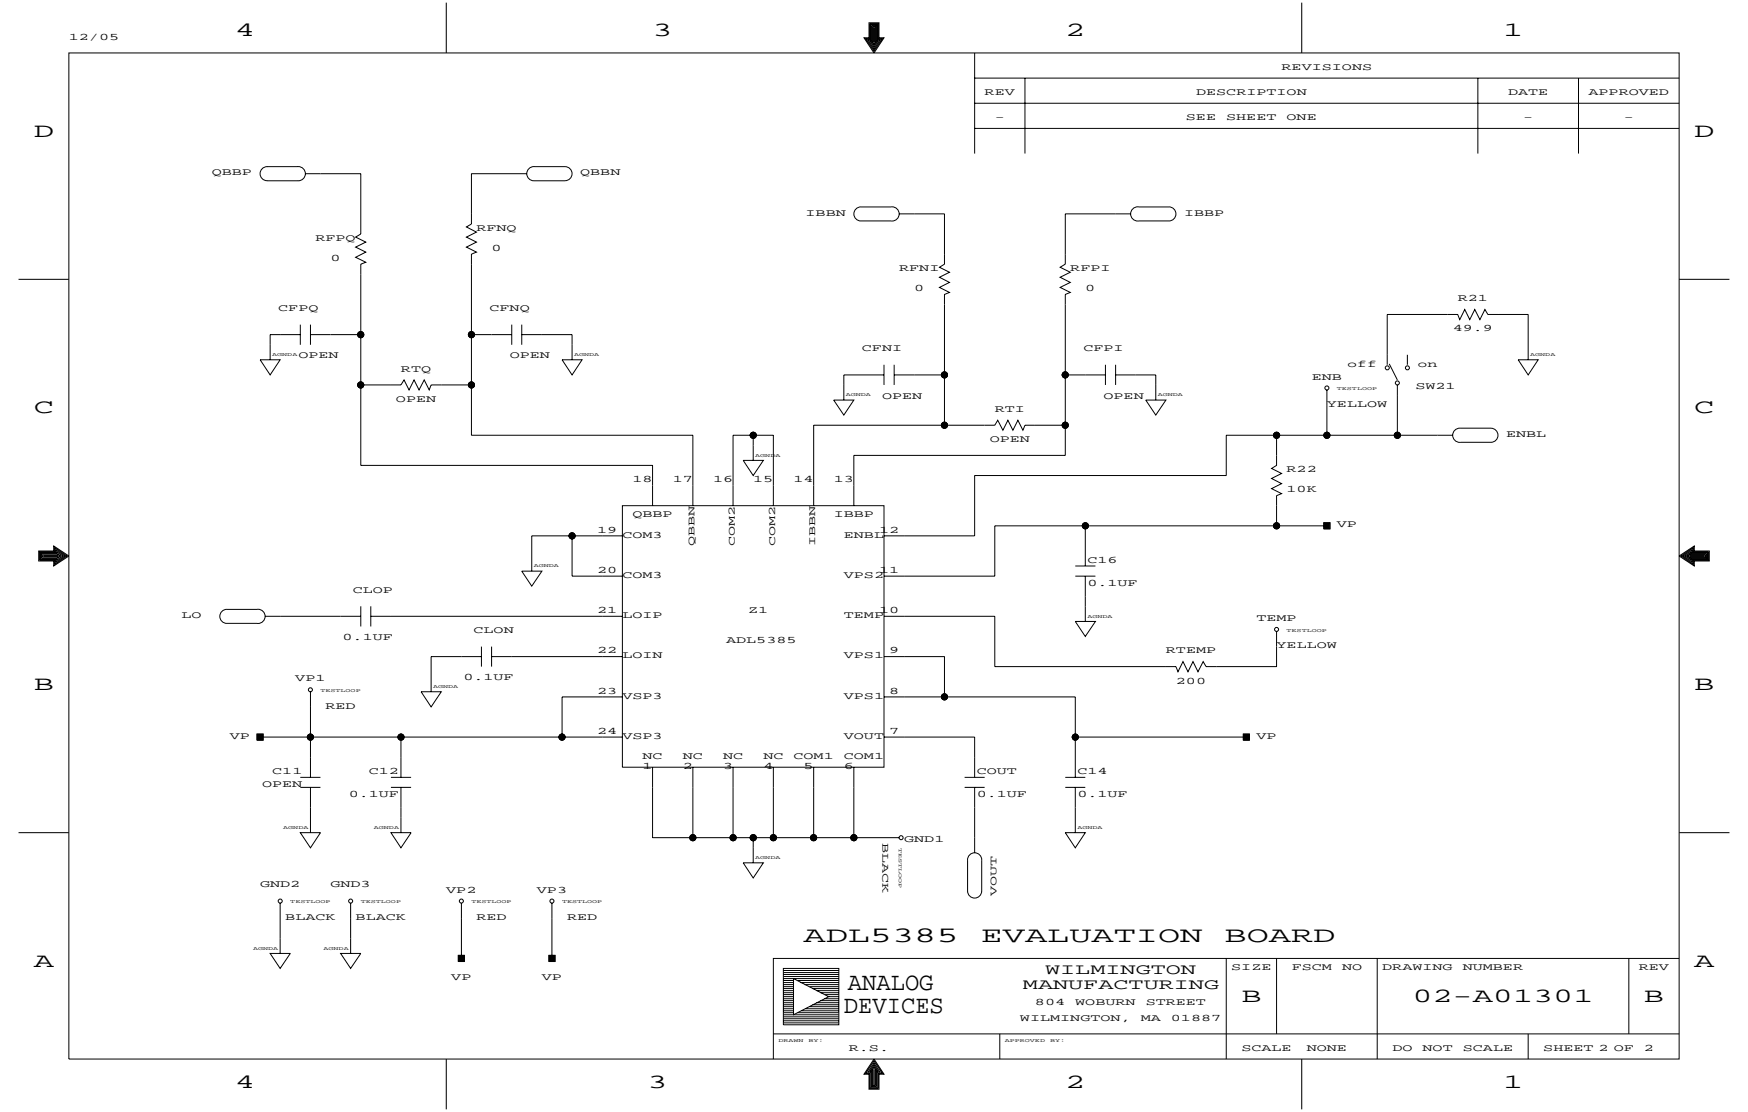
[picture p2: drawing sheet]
<svg xmlns="http://www.w3.org/2000/svg" width="419mm" height="267mm" viewBox="0 0 419 267" stroke-linecap="round" stroke-linejoin="round" font-family="sans-serif">
<g fill="none" stroke="#000" stroke-width=".24">
<path d="M16.5 12.7h386.1v241.3h-386.1zM107 .6v12.1M208.4 5.5h2.3v3.6h1.2l-2.4 3.6-2.3-3.6h1.2zM208.6 5.7h1.9v3.6h1l-2 2.9-1.9-2.9h1zM208.8 5.9h1.5v3.7h.7l-1.5 2.1-1.4-2.1h.7zM209.1 6.2h.9v3.6h.5l-1 1.5-.9-1.5h.5zM209.3 6.4h.5v3.7h.2l-.5 .7-.4-.7h.2zM209.5 6.7v3.8M233.7 12.7v24.1M233.7 18.7h168.9M245.7 18.7v18.1M312.1 .6v12.1"/>
<path d="M354.3 18.7v18.1M378.5 18.7v18.1M64 40h7.3a1.7 1.7 0 0 1 1.9 1.7 1.7 1.7 0 0 1-1.9 1.6l-7.3 .1M64 40a1.69 1.69 0 0 0-1.6 1.7 1.69 1.69 0 0 0 1.6 1.6M233.7 30.8h168.9M233.7 24.8h168.9M73.2 41.7h13.3v14.4l-1.2 .8 2.4 1.2-2.4 1.2 2.4 1.2-2.4 1.2 2.4 1.2-1.2 .5v48.2h70v9.7M126.3 41.7h-13.3v12l-1.2 .7 2.4 1.3-2.4 1.2 2.4 1.2-2.4 1.2 2.4 1.2-1.2 .5v43.4h53.1v16.9M126.8 40.5l1.2-.5h7.5a1.69 1.69 0 0 1 1.7 1.7 1.69 1.69 0 0 1-1.7 1.7l-7.3-.1a1.7 1.7 0 0 1-1.7-.9 1.7 1.7 0 0 1 .3-1.9zM205.2 50.1l.8-.4 .4-.1h7.3a1.7 1.7 0 0 1 1.9 1.7 1.7 1.7 0 0 1-1.9 1.7h-7.3a1.69 1.69 0 0 1-1.5-1 1.69 1.69 0 0 1 .3-1.9zM215.6 51.3h10.8v12.1l-1.2 .7 2.4 1.2-2.4 1.2 2.4 1.2-2.4 1.2 2.4 1.2-1.2 .5v31.4M271.1 51.3h-15.7v12.1l-1.2 .7 2.4 1.2-2.4 1.2 2.4 1.2-2.4 1.2 2.4 1.2-1.2 .5v38.6h-50.7v12.1"/>
<path d="M280.2 49.6h-7.2a1.7 1.7 0 0 0-1.9 1.7 1.7 1.7 0 0 0 1.9 1.7h7.2M280.3 49.6a1.69 1.69 0 0 1 1.6 1.7 1.69 1.69 0 0 1-1.6 1.7M4.4 67h12.1M72 77.9v4.8M74.4 77.9v4.8M122.7 77.9v4.8M125.1 77.9v4.8M402.6 67h12.1M62.4 86.3h4.8l-2.4 3.6zM72 80.3h-7.2v6M74.4 80.3h12.1M86.5 92.3h9.6l.8-1.2 1.2 2.4 1.2-2.4 1.2 2.4 1.2-2.4 1.2 2.4 .5-1.2h9.6"/>
<path d="M113 80.3h9.7M125.1 80.3h12.1v6M134.8 86.3h4.8l-2.4 3.6zM199.9 96h4.8l-2.4 3.6zM211.9 89.9h-9.6v6.1M211.9 87.5v4.8M214.4 89.9h12M214.4 87.5v4.8M255.4 89.9h9.6M265 87.5v4.8M267.5 89.9h9.6v6.1M267.5 87.5v4.8"/>
<path d="M274.7 96h4.8l-2.4 3.6zM318.1 93.5v10.9M333.1 87.3l1.9 3.8M335 92.3v12.1M337.4 85.1v2.4M364 86.3h4.8l-2.4 3.6zM366.4 86.3v-10.9h-9.7l-.7-1.2-1.2 2.5-1.2-2.5-1.2 2.5-1.2-2.5-1.2 2.5-.5-1.3h-16.9v12.1M178.2 110.4h4.8l-2.4 3.7zM180.6 104.4v6M255.4 102h-9.7l-.4 1.2-1.2-2.4-1.2 2.4-1.2-2.4-1.2 2.4-1.3-2.4-.7 1.2h-43.4v19.3M306.1 104.4v7.2l-1.2 .8 2.4 1.2-2.4 1.2 2.4 1.2-2.4 1.2 2.4 1.2-1.2 .5v7.2M348.3 104.4h-54.3v9.7h-60.3v14.4h-21.8"/>
<path d="M348.8 103.2l1.2-.5h7.5a1.69 1.69 0 0 1 1.7 1.7 1.69 1.69 0 0 1-1.7 1.7h-7.3a1.7 1.7 0 0 1-1.7-1 1.7 1.7 0 0 1 .3-1.9zM9.3 132.2h3.6v-1.2l3.6 2.3-3.6 2.4v-1.2h-3.6zM9.5 132.4h3.6v-1l2.9 1.9-2.9 2v-1h-3.6zM9.7 132.6h3.7v-.7l2.2 1.4-2.2 1.5v-.7h-3.7zM10 132.9h3.6v-.5l1.5 .9-1.5 1v-.5h-3.6zM10.2 133.1h3.7v-.2l.7 .4-.7 .5v-.2h-3.7zM10.5 133.3h3.8M125.1 137h4.8l-2.4 3.6zM137.2 128.5v9.7h12M149.2 121.3h62.7v62.7h-62.7zM149.2 128.5h-21.7v8.5M175.8 121.3v-16.9h9.6v16.9"/>
<path d="M257.8 138.2h4.8M257.8 135.7h4.8M260.2 126.1v9.6M260.2 138.2v10.8M317.4 125.4h1.5v1.4h-1.5zM318.1 126.1h-79.6v12.1h-26.6M402.6 133.3l3.6-2.3v1.2h3.6v2.3h-3.6v1.2zM403.1 133.3l2.9-1.9v1h3.6v1.9h-3.6v1zM403.5 133.3l2.2-1.4v.7h3.7v1.5h-3.7v.7zM404 133.3l1.5-.9v.5h3.6v.9h-3.6v.5zM404.5 133.3l.7-.4v.2h3.7v.5h-3.7v.2zM404.8 133.3h3.8"/>
<path d="M54.4 146.1a1.69 1.69 0 0 0-1.7 1.7 1.69 1.69 0 0 0 1.7 1.7M54.4 146.2l7.2-.1a1.7 1.7 0 0 1 2 1.7 1.7 1.7 0 0 1-2 1.7h-7.2M63.6 147.8h22.9M86.5 145.4v4.8M88.9 147.8h60.3M88.9 145.4v4.8M115.4 157.5h-12v8.4M115.4 155.1v4.8M117.9 157.5h31.3M117.9 155.1v4.8M211.9 147.8h26.6v12.1h43.4l.5 1.2 1.2-2.4 1.2 2.4 1.2-2.4 1.2 2.4 1.3-2.4 .7 1.2h16.9v-8.5M211.9 157.5h14.5v9.6"/>
<path d="M257.8 149h4.8l-2.4 3.6zM61.6 176.1h1.5v1.4h-1.5zM62.4 176.8h86.8M74.4 165.9v20.5M96.1 176.8v9.6M101 165.9h4.8l-2.4 3.6zM149.2 167.1h-14.4v9.7M211.9 176.8h21.8v9.6M211.9 167.1h45.9v19.3M257.8 176.8h41M298.1 176.1h1.4v1.4h-1.4zM4.4 199.7h12.1"/>
<path d="M72 199.7h4.8l-2.4 3.6zM72 186.4h4.8M72 188.8h4.8M74.4 188.8v10.9M93.7 199.7h4.9l-2.5 3.6zM93.7 186.4h4.9M93.7 188.8h4.9M96.1 188.8v10.9M156.5 184v16.9h59.1M166.1 184v16.9M175.8 184v16.9M185.4 184v16.9"/>
<path d="M195.1 184v16.9M204.7 184v16.9M231.3 186.4h4.8M231.3 188.8h4.8M233.7 188.8v15.7M255.4 199.7h4.8l-2.4 3.6zM255.4 186.4h4.8M255.4 188.8h4.8M257.8 188.8v10.9M402.6 199.7h12.1M67.2 216.6v12.1M84.1 216.6v12.1"/>
<path d="M110.6 216.6v13.3M132.3 216.6v13.3M178.2 206.9h4.8l-2.4 3.7zM180.6 200.9v6M232.5 205a1.7 1.7 0 0 1 1.9-.3 1.7 1.7 0 0 1 1 1.8v7.2a1.69 1.69 0 0 1-1.7 1.7 1.69 1.69 0 0 1-1.7-1.7v-7.5zM64.8 228.7h4.8l-2.4 3.6zM81.7 228.7h4.8l-2.4 3.6zM109.9 229.1h1.4v1.5h-1.4zM131.6 229.1h1.5v1.5h-1.5zM187.8 232.3h13.3v13.5h-13.3zM187.8 239.5h2.5M187.8 239h2.5"/>
<path d="M187.8 238.5h2.5M187.8 238.1h2.5M187.8 237.6h2.5M187.8 237.1h2.5M187.8 236.6h2.5M187.8 236.1h2.5M187.8 235.7h2.5M187.8 235.2h2.5M187.8 240h2.5M187.8 234.7h13.3M187.8 233.7h13.3M187.8 232.8h13.3"/>
<path d="M187.8 233.3h13.3M187.8 234.2h13.3M190.3 234.7l8.4 4.3-8.4 4.4zM191.2 235.2h9.9M191.9 235.7h9.2M192.9 236.1h8.2M194.1 236.6h7M194.8 237.1h6.3M195.8 237.6h5.3M196.7 238.1h4.4M196.7 240h4.4M197.7 239.5h3.4"/>
<path d="M197.7 238.5h3.4M198.7 239h2.4M294 229.9v24.1M306.1 229.9v18.1M330.2 229.9v24.1M390.5 229.9v18.1M402.6 229.9h-217.2v24.1M107 254v12.1M185.4 248h217.2M187.8 240.5h2.5M187.8 241h2.5M187.8 241.4h2.5"/>
<path d="M187.8 241.9h2.5M187.8 242.4h2.5M187.8 244.8h13.3M187.8 242.9h2.5M187.8 243.9h13.3M187.8 243.4h13.3M187.8 244.3h13.3M187.8 245.3h13.3M191.2 242.9h9.9M192.2 242.4h8.9M193.1 241.9h8M194.1 241.4h7"/>
<path d="M194.8 241h6.3M195.8 240.5h5.3M209.5 255.9l.5 .7h-.2v3.7h-.5v-3.7h-.2zM209.5 255.4l1 1.5h-.5v3.6h-.9v-3.6h-.5zM209.5 255l1.5 2.1h-.7v3.7h-1.5v-3.7h-.7zM209.5 254.5l2 2.9h-1v3.6h-1.9v-3.6h-1zM209.5 254l2.4 3.6h-1.2v3.6h-2.3v-3.6h-1.2zM209.5 256.2v3.8M239.7 248v6M312.1 254v12.1M366.4 248v6"/>
<circle cx="86.5" cy="80.3" r=".72"/>
<circle cx="86.5" cy="92.3" r=".72"/>
<circle cx="113" cy="80.3" r=".72"/>
<circle cx="113" cy="92.3" r=".72"/>
<circle cx="226.4" cy="89.9" r=".72"/>
<circle cx="255.4" cy="89.9" r=".72"/>
<circle cx="318.1" cy="93" r=".48"/>
<circle cx="332.6" cy="88.2" r=".48"/>
<circle cx="335" cy="91.8" r=".48"/>
<circle cx="337.4" cy="88.2" r=".48"/>
<circle cx="180.6" cy="104.4" r=".72"/>
<circle cx="226.4" cy="102" r=".72"/>
<circle cx="255.4" cy="102" r=".72"/>
<circle cx="306.1" cy="104.4" r=".72"/>
<circle cx="318.1" cy="104.4" r=".72"/>
<circle cx="335" cy="104.4" r=".72"/>
<circle cx="137.2" cy="128.5" r=".72"/>
<circle cx="260.2" cy="126.1" r=".72"/>
<circle cx="306.1" cy="126.1" r=".72"/>
<circle cx="306.1" cy="151" r=".48"/>
<circle cx="74.4" cy="165.4" r=".48"/>
<circle cx="74.4" cy="176.8" r=".72"/>
<circle cx="96.1" cy="176.8" r=".72"/>
<circle cx="134.7" cy="176.8" r=".72"/>
<circle cx="226.4" cy="167.1" r=".72"/>
<circle cx="257.8" cy="176.8" r=".72"/>
<circle cx="67.2" cy="216.1" r=".48"/>
<circle cx="84.1" cy="216.1" r=".48"/>
<circle cx="110.6" cy="216.1" r=".48"/>
<circle cx="132.3" cy="216.1" r=".48"/>
<circle cx="166.1" cy="200.9" r=".72"/>
<circle cx="175.8" cy="200.9" r=".72"/>
<circle cx="180.6" cy="200.9" r=".72"/>
<circle cx="185.4" cy="200.9" r=".72"/>
<circle cx="195.1" cy="200.9" r=".72"/>
<circle cx="204.7" cy="200.9" r=".72"/>
<circle cx="216" cy="200.9" r=".48"/>
</g>
<g fill="#000" stroke="#000" stroke-width=".24">
<path d="M317.4 125.4h1.5v1.4h-1.5zM61.6 176.1h1.5v1.4h-1.5zM298.1 176.1h1.5v1.4h-1.5zM109.9 229.1h1.4v1.5h-1.4zM131.6 229.1h1.5v1.5h-1.5z"/>
<circle cx="86.5" cy="80.3" r=".72"/>
<circle cx="86.5" cy="92.3" r=".72"/>
<circle cx="113" cy="80.3" r=".72"/>
<circle cx="113" cy="92.3" r=".72"/>
<circle cx="226.4" cy="89.9" r=".72"/>
<circle cx="255.4" cy="89.9" r=".72"/>
<circle cx="180.6" cy="104.4" r=".72"/>
<circle cx="226.4" cy="102" r=".72"/>
<circle cx="255.4" cy="102" r=".72"/>
<circle cx="306.1" cy="104.4" r=".72"/>
<circle cx="318.1" cy="104.4" r=".72"/>
<circle cx="335" cy="104.4" r=".72"/>
<circle cx="137.2" cy="128.5" r=".72"/>
<circle cx="260.2" cy="126.1" r=".72"/>
<circle cx="306.1" cy="126.1" r=".72"/>
<circle cx="74.4" cy="176.8" r=".72"/>
<circle cx="96.1" cy="176.8" r=".72"/>
<circle cx="134.7" cy="176.8" r=".72"/>
<circle cx="226.4" cy="167.1" r=".72"/>
<circle cx="257.8" cy="176.8" r=".72"/>
<circle cx="166.1" cy="200.9" r=".72"/>
<circle cx="175.8" cy="200.9" r=".72"/>
<circle cx="180.6" cy="200.9" r=".72"/>
<circle cx="185.4" cy="200.9" r=".72"/>
<circle cx="195.1" cy="200.9" r=".72"/>
<circle cx="204.7" cy="200.9" r=".72"/>
</g>
<g font-size="6">
<text x="203.3" y="237.5">ANALOG</text>
<text x="202.3" y="243.1">DEVICES</text>
</g>
<g font-size="5.3">
<text x="192.7" y="226">ADL5385</text>
<text x="235.2" y="226">EVALUATION</text>
<text x="293.6" y="226">BOARD</text>
</g>
<g font-size="4.8">
<text x="56.3" y="8.7">4</text>
<text x="156.5" y="8.7">3</text>
<text x="255.4" y="8.7">2</text>
<text x="360.4" y="8.7">1</text>
<text x="8.1" y="32.8">D</text>
<text x="406.2" y="32.8">D</text>
<text x="8.1" y="99.2">C</text>
<text x="406.2" y="99.2">C</text>
<text x="8.1" y="165.5">B</text>
<text x="406.2" y="165.5">B</text>
<text x="8.1" y="231.9">A</text>
<text x="406.2" y="231.9">A</text>
<text x="297.6" y="240.3">B</text>
<text x="338.6" y="240.3">02-A01301</text>
<text x="394.2" y="240.3">B</text>
<text x="56.3" y="260.8">4</text>
<text x="155.3" y="260.8">3</text>
<text x="255.4" y="260.8">2</text>
<text x="360.4" y="260.8">1</text>
</g>
<g font-size="3.6">
<text x="250.6" y="233.5">WILMINGTON</text>
<text x="245.3" y="237.1">MANUFACTURING</text>
</g>
<g font-size="2.4">
<text x="16.5" y="9.5">12/05</text>
<text x="307.3" y="16.7">REVISIONS</text>
<text x="236.1" y="22.8">REV</text>
<text x="286.8" y="22.8">DESCRIPTION</text>
<text x="361.6" y="22.8">DATE</text>
<text x="380.9" y="22.8">APPROVED</text>
<text x="238.5" y="28.8">-</text>
<text x="284.3" y="28.8">SEE</text>
<text x="294" y="28.8">SHEET</text>
<text x="308.5" y="28.8">ONE</text>
<text x="365.2" y="28.8">-</text>
<text x="389.3" y="28.8">-</text>
<text x="50.8" y="42.1">QBBP</text>
<text x="139.1" y="42.1">QBBN</text>
<text x="193.1" y="51.7">IBBN</text>
<text x="283.9" y="51.7">IBBP</text>
<text x="75.6" y="57.7">RFPQ</text>
<text x="114.2" y="55.4">RFNQ</text>
<text x="79.2" y="62.6">0</text>
<text x="117.9" y="60.1">0</text>
<text x="215.6" y="65">RFNI</text>
<text x="256.6" y="65">RFPI</text>
<text x="219.2" y="69.8">0</text>
<text x="260.2" y="69.8">0</text>
<text x="66.7" y="74.6">CFPQ</text>
<text x="117.4" y="74.6">CFNQ</text>
<text x="349.5" y="72.2">R21</text>
<text x="348.3" y="79.5">49.9</text>
<text x="71.5" y="86">OPEN</text>
<text x="96.1" y="89.1">RTQ</text>
<text x="122.2" y="86">OPEN</text>
<text x="206.7" y="84.3">CFNI</text>
<text x="259.8" y="84.3">CFPI</text>
<text x="323" y="87.9">off</text>
<text x="339.9" y="87.9">on</text>
<text x="211.5" y="95.6">OPEN</text>
<text x="264.6" y="95.6">OPEN</text>
<text x="314.5" y="91.1">ENB</text>
<text x="339.4" y="93.2">SW21</text>
<text x="94.9" y="96.3">OPEN</text>
<text x="238.5" y="98.8">RTI</text>
<text x="318.1" y="97.6">YELLOW</text>
<text x="237.3" y="106">OPEN</text>
<text x="361.1" y="104.8">ENBL</text>
<text x="308.5" y="113.2">R22</text>
<text x="151.6" y="115.7">18</text>
<text x="161.3" y="115.7">17</text>
<text x="171" y="115.7">16</text>
<text x="180.6" y="115.7">15</text>
<text x="190.3" y="115.7">14</text>
<text x="199.9" y="115.7">13</text>
<text x="308.5" y="118.1">10K</text>
<text x="151.6" y="124.1">QBBP</text>
<text x="199.9" y="124.1">IBBP</text>
<text x="143.2" y="127.7">19</text>
<text x="149.2" y="128.9">COM3</text>
<text x="166.5" y="131" transform="rotate(-90 166.5 131)">QBBN</text>
<text x="176.2" y="131" transform="rotate(-90 176.2 131)">COM2</text>
<text x="185.8" y="131" transform="rotate(-90 185.8 131)">COM2</text>
<text x="195.5" y="131" transform="rotate(-90 195.5 131)">IBBN</text>
<text x="202.3" y="128.9">ENBL</text>
<text x="210.7" y="127.7">12</text>
<text x="320.5" y="126.5">VP</text>
<text x="143.2" y="137.4">20</text>
<text x="210.7" y="137.4">11</text>
<text x="260.7" y="135">C16</text>
<text x="84.6" y="142.2">CLOP</text>
<text x="149.2" y="138.6">COM3</text>
<text x="202.3" y="138.6">VPS2</text>
<text x="260.7" y="140.5">0.1UF</text>
<text x="43.5" y="148.2">LO</text>
<text x="143.2" y="147">21</text>
<text x="149.2" y="148.2">LOIP</text>
<text x="179.4" y="147">Z1</text>
<text x="202.3" y="148.2">TEMP</text>
<text x="210.7" y="147">10</text>
<text x="301.2" y="149">TEMP</text>
<text x="82.1" y="153.6">0.1UF</text>
<text x="113.5" y="151.9">CLON</text>
<text x="174.1" y="154.3">ADL5385</text>
<text x="306.1" y="155.5">YELLOW</text>
<text x="143.2" y="156.7">22</text>
<text x="149.2" y="157.9">LOIN</text>
<text x="202.3" y="157.9">VPS1</text>
<text x="213.2" y="156.7">9</text>
<text x="279.5" y="156.7">RTEMP</text>
<text x="70.8" y="163.4">VP1</text>
<text x="111.1" y="163.2">0.1UF</text>
<text x="143.2" y="166.3">23</text>
<text x="149.2" y="167.5">VSP3</text>
<text x="202.3" y="167.5">VPS1</text>
<text x="213.2" y="166.3">8</text>
<text x="281.9" y="163.9">200</text>
<text x="78" y="170">RED</text>
<text x="55.1" y="177.2">VP</text>
<text x="143.2" y="176">24</text>
<text x="149.2" y="177.2">VSP3</text>
<text x="202.3" y="177.2">VOUT</text>
<text x="213.2" y="176">7</text>
<text x="301.2" y="177.2">VP</text>
<text x="65.3" y="185.6">C11</text>
<text x="88.4" y="185.6">C12</text>
<text x="154.1" y="182">NC</text>
<text x="154.1" y="184.4">1</text>
<text x="163.7" y="182">NC</text>
<text x="163.7" y="184.4">2</text>
<text x="173.4" y="182">NC</text>
<text x="173.4" y="184.4">3</text>
<text x="183" y="182">NC</text>
<text x="183" y="184.4">4</text>
<text x="190.3" y="182">COM1</text>
<text x="192.7" y="184.4">5</text>
<text x="202.3" y="184.4">6</text>
<text x="202.3" y="182">COM1</text>
<text x="234.2" y="185.6">COUT</text>
<text x="258.3" y="185.6">C14</text>
<text x="62.8" y="188.8">OPEN</text>
<text x="83.6" y="191.2">0.1UF</text>
<text x="234.2" y="191.2">0.1UF</text>
<text x="258.3" y="191.2">0.1UF</text>
<text x="211.6" y="202.1" transform="rotate(90 211.6 202.1)">BLACK</text>
<text x="216.8" y="202">GND1</text>
<text x="62.4" y="212.7">GND2</text>
<text x="79.2" y="212.7">GND3</text>
<text x="107" y="214.1">VP2</text>
<text x="128.7" y="214.1">VP3</text>
<text x="238.9" y="214.9" transform="rotate(-90 238.9 214.9)">VOUT</text>
<text x="68.4" y="220.6">BLACK</text>
<text x="85.3" y="220.6">BLACK</text>
<text x="114.2" y="220.6">RED</text>
<text x="136" y="220.6">RED</text>
<text x="295.2" y="232.7">SIZE</text>
<text x="309.7" y="232.7">FSCM</text>
<text x="321.8" y="232.7">NO</text>
<text x="331.4" y="232.7">DRAWING</text>
<text x="350.7" y="232.7">NUMBER</text>
<text x="392.9" y="232.7">REV</text>
<text x="108.2" y="235.1">VP</text>
<text x="129.9" y="235.1">VP</text>
<text x="244.5" y="244.8">WILMINGTON,</text>
<text x="248.1" y="241.1">804</text>
<text x="257.8" y="241.1">WOBURN</text>
<text x="273.5" y="244.8">MA</text>
<text x="274.7" y="241.1">STREET</text>
<text x="280.7" y="244.8">01887</text>
<text x="203.5" y="252">R.S.</text>
<text x="297.6" y="252">SCALE</text>
<text x="313.3" y="252">NONE</text>
<text x="333.8" y="252">DO</text>
<text x="341.1" y="252">NOT</text>
<text x="350.7" y="252">SCALE</text>
<text x="370" y="252">SHEET 2 OF</text>
<text x="394.2" y="252">2</text>
</g>
<g font-size="1.2">
<text x="65.3" y="85.4">AGNDA</text>
<text x="137.7" y="85.4">AGNDA</text>
<text x="366.9" y="85.4">AGNDA</text>
<text x="202.8" y="95.1">AGNDA</text>
<text x="277.6" y="95.1">AGNDA</text>
<text x="320.5" y="93.6">TESTLOOP</text>
<text x="181.1" y="109.5">AGNDA</text>
<text x="128" y="136.1">AGNDA</text>
<text x="260.7" y="148.2">AGNDA</text>
<text x="308.5" y="151.5">TESTLOOP</text>
<text x="76.8" y="166">TESTLOOP</text>
<text x="103.9" y="165">AGNDA</text>
<text x="67.9" y="198.8">AGNDA</text>
<text x="89.6" y="198.8">AGNDA</text>
<text x="215.5" y="203.3" transform="rotate(90 215.5 203.3)">TESTLOOP</text>
<text x="258.3" y="198.8">AGNDA</text>
<text x="181.1" y="206.1">AGNDA</text>
<text x="69.6" y="216.7">TESTLOOP</text>
<text x="86.5" y="216.7">TESTLOOP</text>
<text x="113" y="216.7">TESTLOOP</text>
<text x="134.8" y="216.7">TESTLOOP</text>
<text x="60.7" y="227.8">AGNDA</text>
<text x="77.6" y="227.8">AGNDA</text>
<text x="186.6" y="250">DRAWN</text>
<text x="193.9" y="250">BY:</text>
<text x="240.9" y="250">APPROVED</text>
<text x="251.8" y="250">BY:</text>
</g>
</svg>
